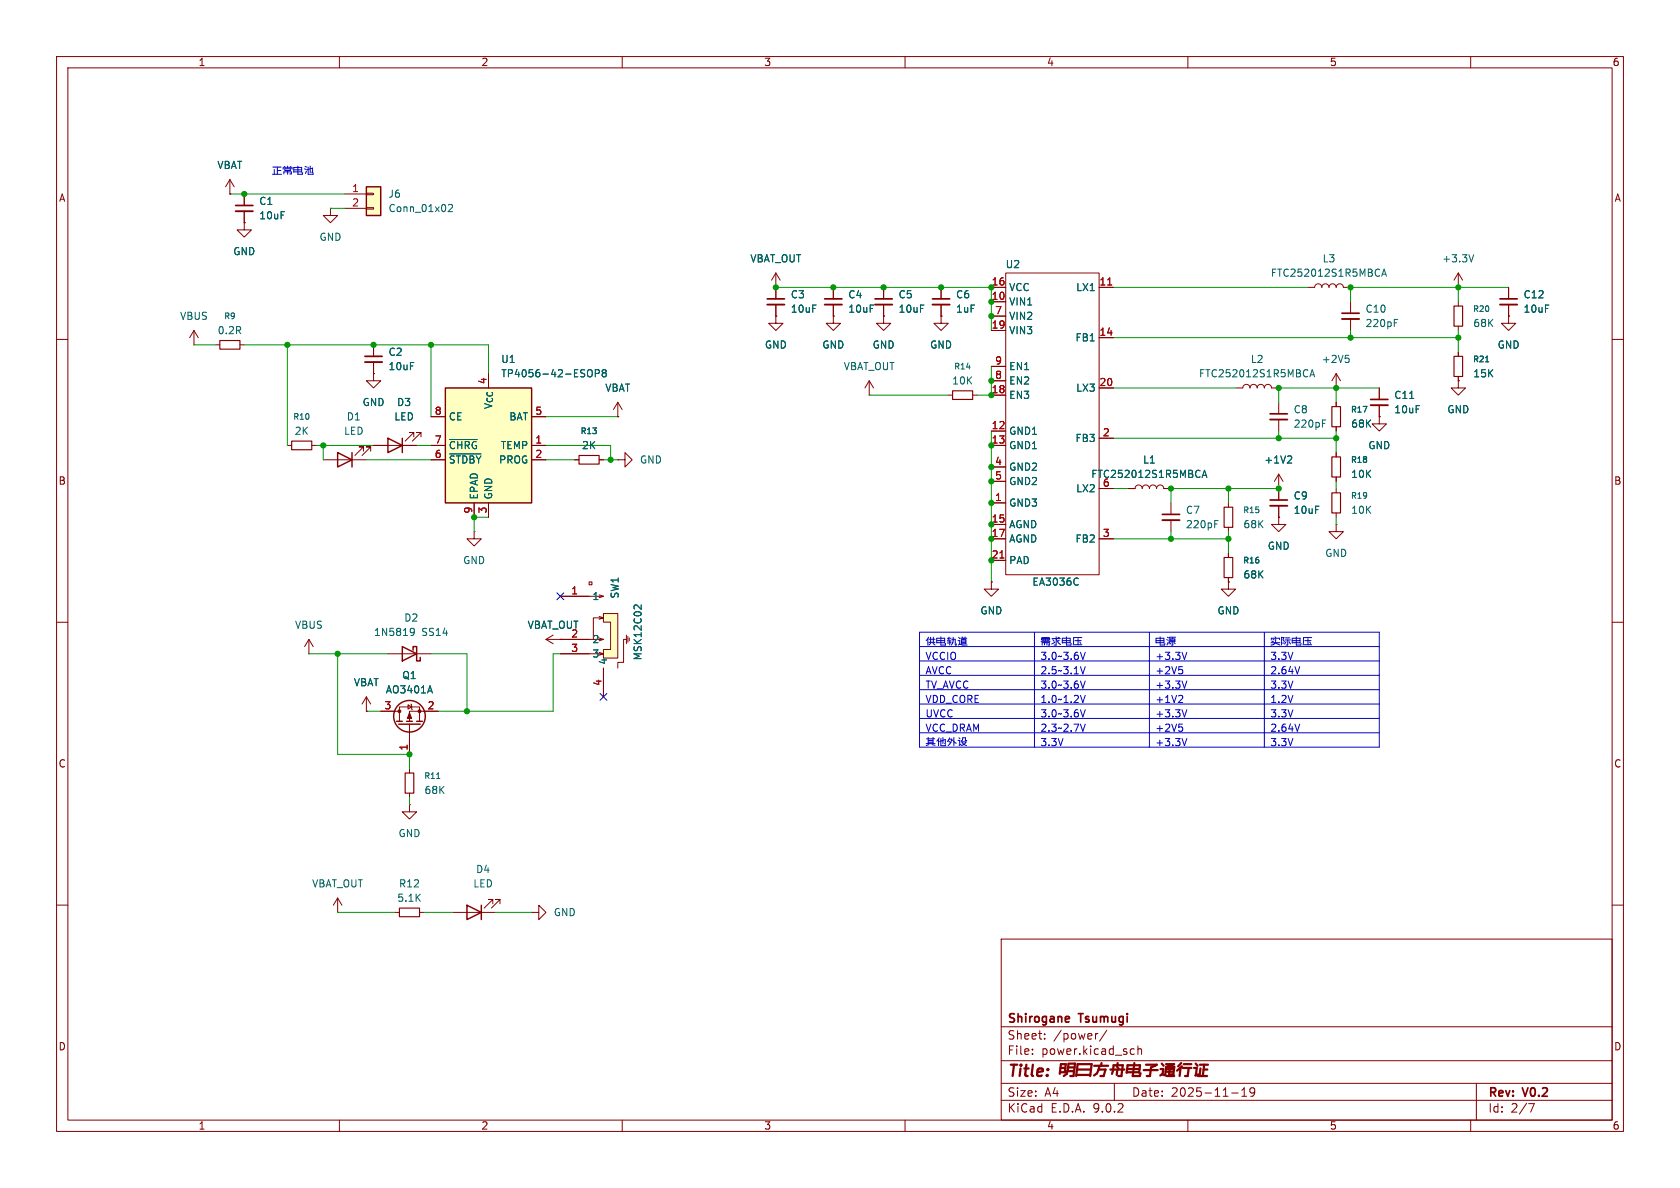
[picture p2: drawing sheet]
<svg xmlns="http://www.w3.org/2000/svg" width="297mm" height="210mm" viewBox="0 0 297 210" stroke-linecap="round" stroke-linejoin="round" font-family="sans-serif">
<g fill="none" stroke="#840000" stroke-width=".18">
<path d="M10 10h277v190h-277zM12 12h273v186h-273zM60 10v2M110 10v2M160 10v2M210 10v2M260 10v2M137.2 50.8h.1M137.2 55.9v1.3h1.2l-1.2 1.2-1.3-1.2h1.3M137.2 55.9h.1M137.2 48.3v4.5M137.2 53.8v2.1"/>
<path d="M137.2 48.3l-.8 1.2M137.2 48.3l.7 1.2M147.3 55.9v1.3h1.3l-1.3 1.2-1.3-1.2h1.3M147.3 55.9h.1M166.4 55.9v1.3h1.2l-1.2 1.2-1.3-1.2h1.3M166.4 55.9h.1M10 60h2M109.2 73.7h.1M109.2 71.1l-.7 1.3M109.2 71.1l.8 1.3M109.2 71.1v2.6M167.6 69.9h.8"/>
<path d="M172 69.9h.7M285 60h2M83.8 94v1.3h1.3l-1.3 1.2-1.3-1.2h1.3M83.8 94h.1M101.6 81.3h.8M105.9 81.3h.8M207 88.9v2M207 91.9v2.1M217.2 88.9v.8M217.2 93.2v.8M226.1 91.4v1.3h1.2l-1.2 1.3-1.3-1.3h1.3M226.1 91.4h.1"/>
<path d="M236.2 80v.8M236.2 84.3v.8M10 110h2M285 110h2M10 160h2M94 161.3h1.2v-1.3l1.3 1.3-1.3 1.3v-1.3M94 161.3h.1M177 166h108v32h-108zM285 160h2M60 198v2M110 198v2M160 198v2"/>
<path d="M177 194.5h108M177 191.5h108M177 187.5h108M177 181.5h108M182.5 186.3v.1M182.5 185.5v.1M184.7 183.6v.1M184.7 182.8v.1M194.1 182.7l-.3 .1M195.7 182.1l-1.3 2M197 191.5v3M200.1 185.4l.4 .1"/>
<path d="M200.5 186.3l-.4 .1M201.2 185.5l.2-.1 .3 .1 .1 .9M201.2 184.9v1.5M210 198v2M217.7 193.2h1.2M219.5 193.8h.9M219.5 192.7l.5-.4v1.5M221.8 192.9l-.3 .3h-.3l-.2-.3 .1-.5 .4-.1 .2 .1a.99 .99 0 0 1-.3 1.4h-.3M260 198v2M261 191.5v6.5M270.2 195.1h1l-.6 1.5"/>
</g>
<g fill="none" stroke="#840000" stroke-width=".4">
<path d="M187.4 189.5h.8l.2-1.4h-.8l-.3 1.7M187.5 188.8h.8M188.6 189.4h1.3M188.8 188.7h1.2M188.9 188.1l-.3 1.7-.5 .4M188.9 188h1.2l-.3 2.2h-.6M190.3 190.2l.2-2.1h2.5l-.3 2.1M190.3 190h2.5M190.4 189.1h2.5M193.4 188.4h2.5M194.2 189.1h1.2l-.3 1.1h-.6M194.4 188.4l-.5 1.3-.5 .4"/>
<path d="M194.7 187.9v.5M196.3 189.1h2.5M196.6 189.8l.3-1.5h1.6l-.2 1.9h-.6M197.4 188.5l.4 .4M197.5 189.3l-.1 .7M197.6 187.9l-.1 .4M199.2 189.6l.1-1.3h2.2l-.1 1.3M199.2 189.5h2.2M199.3 189h2.2M200.5 187.9l-.2 2.3h1.2l.1-.5M202.2 189.2h2.5M202.6 188.2h1.9l-1 .5-.2 1.5h-.6"/>
<path d="M205.2 189h.4l-.1 .8-.4 .3M205.4 188l.3 .4M205.4 189.9l.9 .3h1.3M206 189.9l.2-1.3h1.4l-.2 1.3h-.4M206.1 189.4h1.3M206.1 189h1.4M206.1 188.1h1.5l-.7 .3M206.5 188.3l.7 .3M206.8 188.6l-.1 1.3M208.7 188.8l-.2 1.4M208.8 187.9l-.5 .6M208.9 188.5l-.8 .8"/>
<path d="M209.1 188.8h1.5M209.3 188.1h1.3M210.1 188.9l-.1 1.3h-.5M211.1 188.8h.5l-.2 1.3M211.4 188l.3 .4M211.8 190.2h1.6M211.8 189.9l-.5 .2M212.1 188.2h1.5M212.2 188.9l-.1 1.3M212.8 189.1h.6M212.9 188.2l-.3 2"/>
</g>
<path d="M135.6 52.8h3.1M205.5 90.9h3M188.8 179.7l.3 .3-.8 .2M189 180.6l-.2 .1" fill="none" stroke="#840000" stroke-width=".3"/>
<path d="M135.6 53.8h3.1M205.5 91.9h3" fill="none" stroke="#840000" stroke-width=".33"/>
<path d="M214.7 92.6h.5M214.7 92h.6" fill="none" stroke="#006464" stroke-width=".18"/>
<path d="M168.4 69.1h3.6v1.5h-3.6zM102.4 80.5h3.5v1.5h-3.5zM216.4 89.7h1.5v3.5h-1.5zM235.5 80.8h1.5v3.5h-1.5z" fill="none" stroke="#840000" stroke-width=".2"/>
<path d="M78.7 68.6h15.3v20.3h-15.3z" fill="#ffffc2"/>
<path d="M78.7 68.6h15.3v20.3h-15.3z" fill="none" stroke="#840000" stroke-width=".25"/>
<g fill="none" stroke="#840000" stroke-width=".18">
<path d="M40.6 34.3h.1M40.6 31.8l-.7 1.2M40.6 31.8l.8 1.2M40.6 31.8v2.5M147.3 50.8v2M147.3 53.8v2.1M156.2 50.8v2M156.2 53.8v2.1M76.2 73.7h2.5M76.2 78.7h2.5M94 73.7h2.5M94 78.7h2.5"/>
<path d="M76.2 81.3h2.5M83.8 88.9v2.5M86.4 88.9v2.5M94 81.3h2.5M199.4 86.4h1.3a.64 .64 0 0 1 .6-.7 .64 .64 0 0 1 .6 .7 .64 .64 0 0 1 .7-.7 .64 .64 0 0 1 .6 .7 .64 .64 0 0 1 .6-.7 .64 .64 0 0 1 .7 .7 .64 .64 0 0 1 .6-.7 .64 .64 0 0 1 .6 .7h1.3M175.3 102.9v1.2h1.2l-1.2 1.3-1.3-1.3h1.3M175.3 102.9h.1"/>
</g>
<path d="M79.5 77.7h4.9M104.2 65.3a.43 .43 0 0 1 .5 .5v.4a.43 .43 0 0 1-.5 .4M105.2 66h.6l.2-.2-.1-.3-.7-.2v1.3M106.7 65.9l-.2-.2 .2-.4h.2l.3 .3-.3 .3M106.7 65.9l-.2 .2v.4l.2 .1h.4l.1-.2v-.3l-.3-.2M106.7 65.9h.2M79.5 80.2h5.5M212.5 84.4l.4-1.3 .5 1.3M212.6 84h.6" fill="none" stroke="#006464" stroke-width=".18"/>
<path d="M145.8 52.8h3M154.7 52.8h3" fill="none" stroke="#840000" stroke-width=".3"/>
<path d="M145.8 53.8h3M154.7 53.8h3" fill="none" stroke="#840000" stroke-width=".33"/>
<path d="M64.8 33h2.5v5.1h-2.5z" fill="#ffffc2"/>
<g fill="none" stroke="#840000" stroke-width=".25">
<path d="M64.8 33h2.5v5.1h-2.5zM70.1 127.5h1M70.5 128h3.8M71.9 127.5h1M73.7 127.5h1M82.5 160l2.6 1.3-2.6 1.3zM85.1 160v2.6"/>
<circle cx="72.4" cy="126.6" r="2.79"/>
</g>
<g fill="none" stroke="#840000" stroke-width=".18">
<path d="M61 34.3h3.8M61 36.8h3.8M64.8 34.2h1.2v.2h-1.2zM64.8 36.7h1.2v.3h-1.2zM156.2 55.9v1.3h1.3l-1.3 1.2-1.3-1.2h1.3M156.2 55.9h.1M166.4 50.8v2M166.4 53.8v2.1M175.3 50.8h2.5M175.3 53.3h2.5M175.3 55.9h2.5M175.3 58.4h2.5"/>
<path d="M177.8 48.3h16.5v53.3h-16.5zM194.3 50.8h2.5M194.3 59.7h2.5M153.7 69.9h.1M153.7 67.3l-.8 1.3M153.7 67.3l.7 1.3M153.7 67.3v2.6M175.3 64.8h2.5M175.3 67.3h2.5M175.3 69.9h2.5M175.3 76.2h2.5M175.3 78.7h2.5"/>
<path d="M194.3 68.6h2.5M194.3 77.5h2.5M218.4 68.6h1.3a.64 .64 0 0 1 .6-.7 .64 .64 0 0 1 .7 .7 .64 .64 0 0 1 .6-.7 .64 .64 0 0 1 .6 .7 .64 .64 0 0 1 .7-.7 .64 .64 0 0 1 .6 .7 .64 .64 0 0 1 .7-.7 .64 .64 0 0 1 .6 .7h1.3M226.1 71.1v2.1M226.1 74.2v2M109.2 81.3h1.3v-1.3l1.3 1.3-1.3 1.3v-1.3M109.2 81.3h.1M175.3 82.6h2.5M175.3 85.1h2.5M175.3 88.9h2.5M175.3 92.7h2.5M175.3 95.3h2.5"/>
<path d="M175.3 99.1h2.5M194.3 95.3h2.5M194.3 86.4h2.5M217.2 97.8v.8M226.1 86.4h.1M226.1 83.8v4.6M226.1 89.4v2M226.1 83.8l-.8 1.3M226.1 83.8l.7 1.3M236.2 92.7v1.3h1.3l-1.3 1.3-1.3-1.3h1.3M236.2 92.7h.1M236.2 86.4v.7"/>
<path d="M236.2 90.7v.7M217.2 102.9v1.2h1.2l-1.2 1.3-1.3-1.3h1.3M217.2 102.9h.1M217.2 102.1v.8M64.8 125.7h.1M64.8 123.2l-.8 1.3M64.8 123.2l.7 1.3M64.8 123.2v2.5M67.3 125.7h3.3M70.6 127.5v-2.5h3.6v2.5M72.1 124.6l.7 .4-.7 .3zM72.4 128v5.4"/>
<path d="M72.4 135.9v.8M72.6 124.5l.2 .1v.7l.1 .2M77.5 125.7h-5.1v1.8M72.4 142.2v1.3h1.3l-1.3 1.3-1.3-1.3h1.3M72.4 142.2h.1M72.4 140.2v.8M87.1 159.8v-.8h-.7h.7l-1.5 1.5M88.4 159.8v-.8h-.8h.8l-1.5 1.5M80 161.3h7.6"/>
</g>
<path d="M79.3 36.3l.5-.2 .2 .4-.8 .9h.8M231.6 66.6l.4-1.3 .4 1.3M231.7 66.3h.6M233.8 74.9h.4M233.8 74.2h.6M228.1 80.6l.3 .2-.1 .3-.7 .8h.8M190.4 102.2l.2 .1M190.6 103.3l-.2 .1M76 121.2l.4 1.3M77.2 137.6h.6" fill="none" stroke="#006464" stroke-width=".18"/>
<path d="M164.8 52.8h3.1M224.5 73.2h3.1M224.5 88.4h3.1" fill="none" stroke="#840000" stroke-width=".3"/>
<path d="M164.8 53.8h3.1M224.5 74.2h3.1M224.5 89.4h3.1" fill="none" stroke="#840000" stroke-width=".33"/>
<path d="M195.8 50.4h.7M176.8 98.6h.7" fill="none" stroke="#a90000" stroke-width=".18"/>
<path d="M216.4 98.6h1.5v3.5h-1.5zM235.5 87.1h1.5v3.6h-1.5zM71.6 136.7h1.6v3.5h-1.6z" fill="none" stroke="#840000" stroke-width=".2"/>
<g fill="#840000" stroke="#840000" stroke-width=".18">
<path d="M72.4 126l.4 1h-.8z"/>
<circle cx="70.6" cy="125.7" r=".25"/>
<circle cx="74.2" cy="125.7" r=".25"/>
</g>
<g fill="#ffffc2">
<path d="M104.1 102.9h.5v.5h-.5z"/>
<path d="M106.7 108.5h2.5v7.8h-2.5v-1.5h1.2v-4.8h-1.2z"/>
</g>
<g fill="none" stroke="#840000" stroke-width=".18">
<path d="M40.6 34.3h.1M43.2 39.4v1.2h1.2l-1.2 1.3-1.3-1.3h1.3M43.2 39.4h.1M43.2 34.3v2M43.2 37.3v2.1M58.4 36.8v1.3h1.3l-1.3 1.3-1.3-1.3h1.3M58.4 36.8h.1M34.3 58.4l-.8 1.3M34.3 58.4l.8 1.3M34.3 58.4v2.6M137.2 50.8h.1M137.2 55.9h.1"/>
<path d="M137.2 50.8v2M137.2 53.8v2.1M147.3 55.9h.1M147.3 50.8v2M147.3 53.8v2.1M156.2 55.9h.1M156.2 50.8v2M156.2 53.8v2.1M166.4 55.9h.1M166.4 50.8v2M166.4 53.8v2.1M175.3 50.8h2.5"/>
<path d="M175.3 53.3h2.5M175.3 55.9h2.5M175.3 58.4h2.5M194.3 50.8h2.5M194.3 59.7h2.5M231.1 50.8h1.3a.64 .64 0 0 1 .6-.6 .64 .64 0 0 1 .7 .6 .64 .64 0 0 1 .6-.6 .64 .64 0 0 1 .6 .6 .64 .64 0 0 1 .7-.6 .64 .64 0 0 1 .6 .6 .64 .64 0 0 1 .7-.6 .64 .64 0 0 1 .6 .6h1.3M238.8 53.3v2.1M238.8 56.4v2M257.8 50.8h.1M257.8 48.3l-.8 1.2M257.8 48.3l.8 1.2M257.8 48.3v2.5"/>
<path d="M257.8 53.3v.8M257.8 57.7v.7M266.7 55.9v1.3h1.3l-1.3 1.2-1.3-1.2h1.3M266.7 55.9h.1M266.7 50.8v2M266.7 53.8v2.1M34.3 61h.1M38.1 61h.8M42.4 61h.8M50.8 78.7h.8M55.1 78.7h.8M64.3 79.8v-.8h-.8h.8l-1.6 1.5"/>
<path d="M65.5 79.8v-.8h-.7h.7l-1.5 1.5M66 66v1.3h1.3l-1.3 1.3-1.2-1.3h1.2M66 66h.1M66 78.7h7.7M66 61v2M66 64v2M73.2 77.2v-.7h-.8h.8l-1.6 1.5M74.4 77.2v-.7h-.7h.7l-1.5 1.5M76.2 78.7h2.5M76.2 73.7h2.5M94 78.7h2.5M94 73.7h2.5"/>
<path d="M109.2 73.7h.1M175.3 78.7h2.5M175.3 64.8h2.5M175.3 67.3h2.5M175.3 69.9h2.5M175.3 76.2h2.5M194.3 68.6h2.5M194.3 77.5h2.5M236.2 68.6h.1M236.2 66l-.7 1.3M236.2 66l.8 1.3M236.2 66v2.6"/>
<path d="M236.2 71.1v.8M236.2 75.4v.8M243.8 73.7v1.2h1.3l-1.3 1.3-1.2-1.3h1.2M243.8 73.7h.1M243.8 68.6v2M243.8 71.6v2.1M257.8 67.3v1.3h1.3l-1.3 1.3-1.3-1.3h1.3M257.8 67.3h.1M257.8 62.2v.8M257.8 66.5v.8M57.1 81.3h7.7M76.2 81.3h2.5"/>
<path d="M83.8 88.9v2.5M86.4 88.9v2.5M94 81.3h2.5M101.6 81.3h.8M105.9 81.3h.8M175.3 82.6h2.5M175.3 85.1h2.5M175.3 88.9h2.5M175.3 92.7h2.5M175.3 95.3h2.5M175.3 99.1h2.5M194.3 86.4h2.5"/>
<path d="M194.3 95.3h2.5M199.4 86.4h1.3M205.7 86.4h1.3M217.2 97.8v.8M226.1 91.4h.1M226.1 86.4h.1M226.1 86.4v2M226.1 89.4v2M236.2 80v.8M236.2 84.3v.8M54.6 115.6h.1M54.6 113l-.8 1.3"/>
<path d="M54.6 113l.8 1.3M54.6 113v2.6M68.6 115.6h7.6M96.5 113h7.6M96.5 113l1.3 .8M97.8 112.3l-1.3 .7M99.1 115.6h7.6l-.8 .2M99.1 113h.1M99.1 105.4h7.6M104.1 102.9h.5v.5h-.5zM105.9 109.5l.8-.3h-1.8v3.8M105.9 105.2l.8 .2"/>
<path d="M105.9 109l.8 .2M105.9 113h.8M105.9 112.8l.8 .2M105.9 115.3l.8 .3M106.7 108.5h2.5v7.8h-2.5v-1.5h1.2v-4.8h-1.2zM106.7 105.4l-.8 .3M106.7 113l-.8 .3M106.7 118.1v5.1M110.7 113h-.5v4.1h-1v1M110.7 112.3v1.5M111 112.5v1M111.2 112.8v.5"/>
<path d="M175.3 102.9h.1M217.2 102.9h.1M217.2 102.1v.8M64.8 125.7h.1M67.3 125.7h2.5M72.4 130.8v2.6M74.9 125.7h2.6M59.7 158.8l-.8 1.2M59.7 158.8l.8 1.2M59.7 158.8v2.5M59.7 161.3h.1M69.8 161.3h.8"/>
<path d="M74.2 161.3h.7"/>
</g>
<g fill="none" stroke="#006464" stroke-width=".18">
<path d="M244.3 48.8l.4-1.2 .4 1.2M244.4 48.5h.6M246.5 57.1h.4M246.5 56.5h.6M260.5 45l-.4 1.3M79.5 77.7h4.9M104.2 65.3a.43 .43 0 0 1 .5 .5v.4a.43 .43 0 0 1-.5 .4M105.2 66h.6l.2-.2-.1-.3-.7-.2v1.3M106.7 65.9l-.2-.2 .2-.4h.2l.3 .3-.3 .3M106.7 65.9l-.2 .2v.4l.2 .1h.4l.1-.2v-.3l-.3-.2M106.7 65.9h.2M237.9 62.8h.6"/>
<path d="M238.3 63.3l.2 .2v.3l-.2 .3M249.2 70.4h.7M262.6 64h.6M79.5 80.2h5.5M212.5 84.4l.4-1.3 .5 1.3M212.6 84h.6M228.1 80.6l.3 .2-.1 .3-.7 .8h.8M72.6 111.1h.4l.2 .1a.84 .84 0 0 1-.3 1.1h-.3M73.3 111.6l-.3 .3-.4-.1M113.4 106.9v.8l-1-.8-.3 .2v.4M190.4 102.2l.2 .1M190.6 103.3l-.2 .1"/>
<path d="M76 121.2l.4 1.3"/>
</g>
<path d="M257 54.1h1.6v3.6h-1.6zM38.9 60.2h3.5v1.5h-3.5zM51.6 78h3.5v1.5h-3.5zM235.5 71.9h1.5v3.5h-1.5zM257 63h1.6v3.5h-1.6zM70.6 160.5h3.6v1.6h-3.6z" fill="none" stroke="#840000" stroke-width=".2"/>
<path d="M68.6 77.5l2.5 1.2-2.5 1.3zM71.1 77.5v2.5M59.7 80l2.5 1.3-2.5 1.3zM62.2 80v2.6M71.1 114.3l2.6 1.3-2.6 1.2zM73 114.9v-.6h.7v2.5h.6v-.6" fill="none" stroke="#840000" stroke-width=".25"/>
<path d="M41.7 36.3h3M237.2 55.4h3.1M265.2 52.8h3M64.5 63h3.1M242.3 70.6h3.1" fill="none" stroke="#840000" stroke-width=".3"/>
<path d="M41.7 37.3h3M237.2 56.4h3.1M265.2 53.8h3M64.5 64h3.1M242.3 71.6h3.1" fill="none" stroke="#840000" stroke-width=".33"/>
<g fill="none" stroke="#0000c2" stroke-width=".18">
<path d="M162.6 114.3h81.2M162.6 116.8h81.2M162.6 119.4h81.2M162.6 111.8h81.2v20.3h-81.2zM182.9 111.8v20.3M184.1 113.4h1.5M184.1 113.1v-.2h1.5v.2M184.2 112.7h1.3M184.2 114v-.4h1.3v.4h-.2M184.2 113.2h.5M184.2 113h.5M184.7 113.6v.4"/>
<path d="M184.8 113.4l-.1 .2M184.8 112.7v.6M185 113.2h.4M185 113h.4M185.1 113.6v.4M186 112.9h1.4M186.1 113.1l.3 .3M186.5 113.6l-.6 .3M186.7 112.6v1.4h-.3M186.7 112.9l.3 .5 .5 .5M187 112.6l.3 .2M187.3 113.2l-.3 .2"/>
<path d="M187.8 113.6h1.4M187.8 113.2h1.4M187.8 113.7v-.9h1.4v.9M188.5 112.6v1.4h.8l.1-.3M189.9 114h1.4M190 113.2h1.1M190.6 112.9v1.1M190.9 113.5l.2 .2M191.3 112.7h-1.5l-.1 1.3M191.9 115.3l-.5 1.3M191.9 117.8l-.5 1.3M203.2 111.8v20.3"/>
<path d="M208.4 117.8h.6M208.8 118.3l.3 .3v.3l-.3 .2M209.8 115.3l-.4 1.3M223.5 111.8v20.3M229.8 117.8l-.4 1.3M162.6 121.9h81.2M162.6 124.5h81.2M162.6 127h81.2M162.6 129.5h81.2M163.7 131.5h1.6M163.8 130.6h1.4M164.1 131.2h.8"/>
<path d="M164.1 130.9h.8M164.1 130.4v1.1M164.2 131.6l-.5 .2M164.8 131.6l.5 .2M164.9 130.4v1.1M165.9 130.7v1.1M166 130.4l-.4 .6M166.1 131.1l1-.4v.7l-.1 .1M166.3 130.5v1.3h.8l.1-.2M166.7 130.4v1.1M167.7 131l.3 .3M167.8 130.7h.5l-.2 .6-.5 .5"/>
<path d="M167.9 130.4l-.4 .7M168.4 130.8l.7 .6M168.6 130.4v1.4M169.4 130.9h.3v.9M169.5 130.4l.2 .2M169.9 131.6l-.4 .2M170 131.1h.8l-.4 .5-.4 .2M170.1 131.1l.3 .5 .5 .2M170.1 130.8l-.2 .2M170.2 130.4l-.1 .4M170.6 130.9h.3M170.7 130.4v.5"/>
<path d="M191.9 120.4l-.5 1.3M191.9 122.9l-.5 1.3M191.9 125.5l-.5 1.2M191.9 128l-.5 1.3M208.4 128h.6M208.8 122.9l.3 .3-.1 .3-.7 .7h.8M208.8 128.5l.3 .2v.3l-.3 .3M209.8 120.4l-.4 1.3M209.8 125.5l-.4 1.2M209.8 130.5l-.4 1.3M229.8 128l-.4 1.3"/>
</g>
<g fill="none" stroke="#009600" stroke-width=".18">
<path d="M40.6 34.3h20.4M58.4 36.8h2.6M137.2 50.8h38.1v7.6M196.8 50.8h34.3M196.8 59.7h61M238.8 58.4v1.3M257.8 50.8v2.5M257.8 58.4v3.8M266.7 50.8h-27.9v2.5M34.3 61h3.8M43.2 61h43.2v5M50.8 61v17.7"/>
<path d="M55.9 78.7h10.1M57.1 78.7v2.6M73.7 78.7h2.5M76.2 61v12.7M96.5 73.7h12.7M96.5 78.7h11.4v2.6M153.7 69.9h13.9M175.3 64.8v5.1h-2.6M175.3 76.2v26.7M196.8 68.6h21.6M196.8 77.5h39.4M226.1 76.2v1.3"/>
<path d="M236.2 68.6v2.5M236.2 76.2v3.8M243.8 68.6h-17.7v2.5M64.8 81.3h11.4M86.4 91.4h-2.6v2.6M96.5 81.3h5.1M106.7 81.3h2.5M196.8 86.4h2.6M196.8 95.3h20.4M207 94v1.3M217.2 86.4v2.5M217.2 94v3.8"/>
<path d="M226.1 86.4h-19.1v2.5M236.2 85.1v1.3M236.2 91.4v1.3M54.6 115.6h14M59.7 115.6v17.8h12.7v2.5M76.2 115.6h6.3v10.1M99.1 115.6h-1.3v10.1h-20.3M64.8 125.7h2.5M72.4 141v1.2M59.7 161.3h10.1M74.9 161.3h5.1M87.6 161.3h6.4"/>
</g>
<path d="M98.5 104.8l1.2 1.2M99.7 104.8l-1.2 1.2M106.1 122.6l1.2 1.2M107.3 122.6l-1.2 1.2" fill="none" stroke="#000084" stroke-width=".18"/>
<path d="M195.8 50.4h.7M176.8 98.6h.7" fill="none" stroke="#a90000" stroke-width=".18"/>
<g fill="#009600" stroke="#009600" stroke-width=".18">
<circle cx="137.2" cy="50.8" r=".46"/>
<circle cx="147.3" cy="50.8" r=".46"/>
<circle cx="166.4" cy="50.8" r=".46"/>
<circle cx="156.2" cy="50.8" r=".46"/>
<circle cx="107.9" cy="81.3" r=".46"/>
<circle cx="226.1" cy="77.5" r=".46"/>
<circle cx="226.1" cy="86.4" r=".46"/>
<circle cx="207" cy="95.3" r=".46"/>
<circle cx="217.2" cy="95.3" r=".46"/>
<circle cx="217.2" cy="86.4" r=".46"/>
<circle cx="226.1" cy="68.6" r=".46"/>
<circle cx="207" cy="86.4" r=".46"/>
<circle cx="175.3" cy="82.6" r=".46"/>
<circle cx="175.3" cy="78.7" r=".46"/>
<circle cx="175.3" cy="88.9" r=".46"/>
<circle cx="175.3" cy="85.1" r=".46"/>
<circle cx="175.3" cy="50.8" r=".46"/>
<circle cx="175.3" cy="53.3" r=".46"/>
<circle cx="175.3" cy="55.9" r=".46"/>
<circle cx="175.3" cy="99.1" r=".46"/>
<circle cx="175.3" cy="92.7" r=".46"/>
<circle cx="175.3" cy="95.3" r=".46"/>
<circle cx="175.3" cy="67.3" r=".46"/>
<circle cx="175.3" cy="69.9" r=".46"/>
<circle cx="82.5" cy="125.7" r=".46"/>
<circle cx="72.4" cy="133.4" r=".46"/>
<circle cx="59.7" cy="115.6" r=".46"/>
<circle cx="238.8" cy="59.7" r=".46"/>
<circle cx="236.2" cy="68.6" r=".46"/>
<circle cx="238.8" cy="50.8" r=".46"/>
<circle cx="257.8" cy="59.7" r=".46"/>
<circle cx="257.8" cy="50.8" r=".46"/>
<circle cx="236.2" cy="77.5" r=".46"/>
<circle cx="57.1" cy="78.7" r=".46"/>
<circle cx="83.8" cy="91.4" r=".46"/>
<circle cx="66" cy="61" r=".46"/>
<circle cx="50.8" cy="61" r=".46"/>
<circle cx="76.2" cy="61" r=".46"/>
<circle cx="43.2" cy="34.3" r=".46"/>
</g>
<text font-size="2.8" fill="#840000" x="178" y="190.9">Title:</text>
<g font-size="2.1" fill="#840000">
<text x="178" y="184">Sheet:</text>
<text x="178" y="181.2">Shirogane</text>
<text x="186.2" y="184">/power/</text>
<text x="190.9" y="181.2">Tsumugi</text>
<text x="178" y="186.7">File:</text>
<text x="184.1" y="186.7">power.kicad_sch</text>
<text x="178" y="196.9">KiCad</text>
<text x="178" y="194.1">Size:</text>
<text x="184.7" y="194.1">A4</text>
<text x="185.7" y="196.9">E.D.A.</text>
<text x="193.3" y="196.9">9.0.2</text>
<text x="200" y="194.1">Date:</text>
<text x="207" y="194.1">2025-11-19</text>
<text x="263" y="194.3">Rev:</text>
<text x="263" y="196.9">Id:</text>
<text x="267.1" y="196.9">2/7</text>
<text x="269.4" y="194.3">V0.2</text>
</g>
<g font-size="1.8" fill="#840000">
<text x="35" y="11.9">1</text>
<text x="85" y="11.9">2</text>
<text x="135" y="11.9">3</text>
<text x="185" y="11.9">4</text>
<text x="235" y="11.9">5</text>
<text x="285" y="11.9">6</text>
<text x="10.3" y="35.9">A</text>
<text x="285.3" y="35.9">A</text>
<text x="10.3" y="85.9">B</text>
<text x="285.3" y="85.9">B</text>
<text x="10.3" y="135.9">C</text>
<text x="285.3" y="135.9">C</text>
<text x="10.3" y="185.9">D</text>
<text x="285.3" y="185.9">D</text>
<text x="35" y="199.9">1</text>
<text x="85" y="199.9">2</text>
<text x="135" y="199.9">3</text>
<text x="185" y="199.9">4</text>
<text x="235" y="199.9">5</text>
<text x="285" y="199.9">6</text>
</g>
<g font-size="1.8" fill="#006464">
<text x="38.3" y="30.1">VBAT</text>
<text x="68.6" y="35.2">J6</text>
<text x="45.7" y="36.4">C1</text>
<text x="45.7" y="39">10uF</text>
<text x="68.6" y="37.7">Conn_01x02</text>
<text x="41.1" y="45.3">GND</text>
<text x="56.4" y="42.8">GND</text>
<text x="132.6" y="46.6">VBAT_OUT</text>
<text x="177.7" y="47.6">U2</text>
<text x="233.7" y="46.6">L3</text>
<text x="254.9" y="46.6">+3.3V</text>
<text x="139.7" y="52.9">C3</text>
<text x="149.9" y="52.9">C4</text>
<text x="158.8" y="52.9">C5</text>
<text x="168.9" y="52.9">C6</text>
<text x="178.3" y="51.7">VCC</text>
<text x="190.2" y="51.7">LX1</text>
<text x="224.6" y="49.1">FTC252012S1R5MBCA</text>
<text x="269.2" y="52.9">C12</text>
<text x="31.7" y="56.7">VBUS</text>
<text x="38.4" y="59.3">0.2R</text>
<text x="139.7" y="55.5">10uF</text>
<text x="149.9" y="55.5">10uF</text>
<text x="158.8" y="55.5">10uF</text>
<text x="168.9" y="55.5">1uF</text>
<text x="178.3" y="54.2">VIN1</text>
<text x="178.3" y="56.7">VIN2</text>
<text x="178.3" y="59.3">VIN3</text>
<text x="241.3" y="58">220pF</text>
<text x="241.3" y="55.5">C10</text>
<text x="260.4" y="58">68K</text>
<text x="269.2" y="55.5">10uF</text>
<text x="68.6" y="63.1">C2</text>
<text x="68.6" y="65.6">10uF</text>
<text x="88.5" y="64.4">U1</text>
<text x="135.1" y="61.8">GND</text>
<text x="145.3" y="61.8">GND</text>
<text x="149.1" y="65.6">VBAT_OUT</text>
<text x="154.2" y="61.8">GND</text>
<text x="164.3" y="61.8">GND</text>
<text x="178.3" y="65.6">EN1</text>
<text x="190" y="60.6">FB1</text>
<text x="221" y="64.4">L2</text>
<text x="233.6" y="64.4">+2V5</text>
<text x="264.7" y="61.8">GND</text>
<text x="64" y="72">GND</text>
<text x="70.1" y="72">D3</text>
<text x="88.5" y="66.9">TP4056-42-ESOP8</text>
<text x="106.9" y="69.4">VBAT</text>
<text x="168.2" y="68.2">10K</text>
<text x="178.3" y="68.2">EN2</text>
<text x="178.3" y="70.7">EN3</text>
<text x="190.2" y="69.4">LX3</text>
<text x="211.9" y="66.9">FTC252012S1R5MBCA</text>
<text x="246.4" y="70.7">C11</text>
<text x="260.4" y="66.9">15K</text>
<text x="52" y="77.1">2K</text>
<text x="60.7" y="77.1">LED</text>
<text x="61.2" y="74.5">D1</text>
<text x="69.6" y="74.5">LED</text>
<text x="79.2" y="74.5">CE</text>
<text x="87.2" y="72.5" transform="rotate(-90 87.2 72.5)">V_{CC}</text>
<text x="89.9" y="74.5">BAT</text>
<text x="178.3" y="77.1">GND1</text>
<text x="228.6" y="73.3">C8</text>
<text x="228.6" y="75.8">220pF</text>
<text x="238.8" y="75.8">68K</text>
<text x="246.4" y="73.3">10uF</text>
<text x="255.8" y="73.3">GND</text>
<text x="79.2" y="79.6">~{CHRG}</text>
<text x="79.2" y="82.1">~{STDBY} PROG</text>
<text x="88.4" y="79.6">TEMP</text>
<text x="102.8" y="79.6">2K</text>
<text x="113" y="82.1">GND</text>
<text x="178.3" y="79.6">GND1</text>
<text x="178.3" y="83.4">GND2</text>
<text x="190" y="78.3">FB3</text>
<text x="202" y="82.1">L1</text>
<text x="223.4" y="82.1">+1V2</text>
<text x="241.8" y="79.6">GND</text>
<text x="84.7" y="88.4" transform="rotate(-90 84.7 88.4)">EPAD</text>
<text x="87.2" y="88.4" transform="rotate(-90 87.2 88.4)">GND</text>
<text x="178.3" y="86">GND2</text>
<text x="178.3" y="89.8">GND3</text>
<text x="190.2" y="87.2">LX2</text>
<text x="192.8" y="84.7">FTC252012S1R5MBCA</text>
<text x="228.6" y="88.5">C9</text>
<text x="238.8" y="84.7">10K</text>
<text x="178.3" y="93.6">AGND</text>
<text x="209.6" y="91">C7</text>
<text x="209.6" y="93.6">220pF</text>
<text x="219.7" y="93.6">68K</text>
<text x="228.6" y="91">10uF</text>
<text x="238.8" y="91">10K</text>
<text x="81.8" y="99.9">GND</text>
<text x="178.3" y="96.1">AGND</text>
<text x="178.3" y="99.9">PAD</text>
<text x="190" y="96.1">FB2</text>
<text x="224" y="97.4">GND</text>
<text x="234.2" y="98.7">GND</text>
<text x="104.6" y="106.3">1</text>
<text x="109.6" y="105.9" transform="rotate(-90 109.6 105.9)">SW1</text>
<text x="182.4" y="103.7">EA3036C</text>
<text x="219.7" y="102.5">68K</text>
<text x="52.1" y="111.4">VBUS</text>
<text x="66" y="112.6">1N5819</text>
<text x="71.4" y="110.1">D2</text>
<text x="74.6" y="112.6">SS14</text>
<text x="93.2" y="111.4">VBAT_OUT</text>
<text x="100.9" y="112.8">2</text>
<text x="104.6" y="113.9">2</text>
<text x="173.2" y="108.8">GND</text>
<text x="215.1" y="108.8">GND</text>
<text x="104.6" y="116.4">3</text>
<text x="107.5" y="117.6" transform="rotate(-90 107.5 117.6)">4</text>
<text x="113.6" y="116.8" transform="rotate(-90 113.6 116.8)">MSK12C02</text>
<text x="62.5" y="121.5">VBAT</text>
<text x="68.1" y="122.8">AO3401A</text>
<text x="71" y="120.2">Q1</text>
<text x="74.9" y="140.6">68K</text>
<text x="70.4" y="148.2">GND</text>
<text x="84.1" y="154.5">D4</text>
<text x="55.1" y="157.1">VBAT_OUT</text>
<text x="70.1" y="159.6">5.1K</text>
<text x="70.4" y="157.1">R12</text>
<text x="83.6" y="157.1">LED</text>
<text x="97.8" y="162.2">GND</text>
</g>
<g font-size="1.8" fill="#0000c2">
<text x="48" y="31.1">þÿkc^8u5l`</text>
<text x="163.5" y="114.4">þÿO›u5•h•S</text>
<text x="163.5" y="117">VCCIO</text>
<text x="163.5" y="119.5">AVCC</text>
<text x="183.8" y="117">3.0~3.6V</text>
<text x="183.8" y="119.5">2.5~3.1V</text>
<text x="204.2" y="114.4">þÿu5n•</text>
<text x="204.2" y="117">+3.3V</text>
<text x="204.2" y="119.5">+2V5</text>
<text x="224.5" y="114.4">þÿ[ž–Eu5S‹</text>
<text x="224.5" y="117">3.3V</text>
<text x="224.5" y="119.5">2.64V</text>
<text x="163.5" y="122.1">TV_AVCC</text>
<text x="163.5" y="124.6">VDD_CORE</text>
<text x="183.8" y="122.1">3.0~3.6V</text>
<text x="183.8" y="124.6">1.0~1.2V</text>
<text x="204.2" y="122.1">+3.3V</text>
<text x="204.2" y="124.6">+1V2</text>
<text x="224.5" y="122.1">3.3V</text>
<text x="224.5" y="124.6">1.2V</text>
<text x="163.5" y="127.1">UVCC</text>
<text x="163.5" y="129.7">VCC_DRAM</text>
<text x="183.8" y="127.1">3.0~3.6V</text>
<text x="183.8" y="129.7">2.3~2.7V</text>
<text x="204.2" y="127.1">+3.3V</text>
<text x="204.2" y="129.7">+2V5</text>
<text x="224.5" y="127.1">3.3V</text>
<text x="224.5" y="129.7">2.64V</text>
<text x="183.8" y="132.2">3.3V</text>
<text x="204.2" y="132.2">+3.3V</text>
<text x="224.5" y="132.2">3.3V</text>
</g>
<g font-size="1.8" fill="#a90000">
<text x="62.2" y="34">1</text>
<text x="62.2" y="36.6">2</text>
<text x="175.2" y="50.5">16</text>
<text x="175.2" y="53.1">10</text>
<text x="194.3" y="50.5">11</text>
<text x="175.2" y="58.2">19</text>
<text x="175.8" y="55.6">7</text>
<text x="194.3" y="59.4">14</text>
<text x="175.8" y="64.5">9</text>
<text x="86.1" y="68" transform="rotate(-90 86.1 68)">4</text>
<text x="175.2" y="69.6">18</text>
<text x="175.8" y="67.1">8</text>
<text x="194.3" y="68.3">20</text>
<text x="76.8" y="73.4">8</text>
<text x="94.5" y="73.4">5</text>
<text x="175.2" y="75.9">12</text>
<text x="194.9" y="77.2">2</text>
<text x="76.8" y="78.5">7</text>
<text x="76.8" y="81">6</text>
<text x="94.5" y="78.5">1</text>
<text x="94.5" y="81">2</text>
<text x="175.2" y="78.5">13</text>
<text x="175.8" y="82.3">4</text>
<text x="175.8" y="84.8">5</text>
<text x="175.8" y="88.6">1</text>
<text x="194.9" y="86.1">6</text>
<text x="83.6" y="90.9" transform="rotate(-90 83.6 90.9)">9</text>
<text x="86.1" y="90.9" transform="rotate(-90 86.1 90.9)">3</text>
<text x="175.2" y="92.5">15</text>
<text x="175.2" y="95">17</text>
<text x="194.9" y="95">3</text>
<text x="175.2" y="98.8">21</text>
<text x="100.9" y="105.2">1</text>
<text x="100.9" y="115.3">3</text>
<text x="67.9" y="125.5">3</text>
<text x="75.5" y="125.5">2</text>
<text x="106.4" y="121.4" transform="rotate(-90 106.4 121.4)">4</text>
<text x="72.1" y="132.8" transform="rotate(-90 72.1 132.8)">1</text>
</g>
<g font-size="1.4" fill="#006464">
<text x="39.5" y="56.6">R9</text>
<text x="260.3" y="55.3">R20</text>
<text x="168.6" y="65.5">R14</text>
<text x="260.3" y="64.2">R21</text>
<text x="51.7" y="74.4">R10</text>
<text x="102.5" y="76.9">R13</text>
<text x="238.7" y="73.1">R17</text>
<text x="238.7" y="82">R18</text>
<text x="238.7" y="88.4">R19</text>
<text x="219.7" y="90.9">R15</text>
<text x="219.7" y="99.8">R16</text>
<text x="74.9" y="137.9">R11</text>
</g>
</svg>
